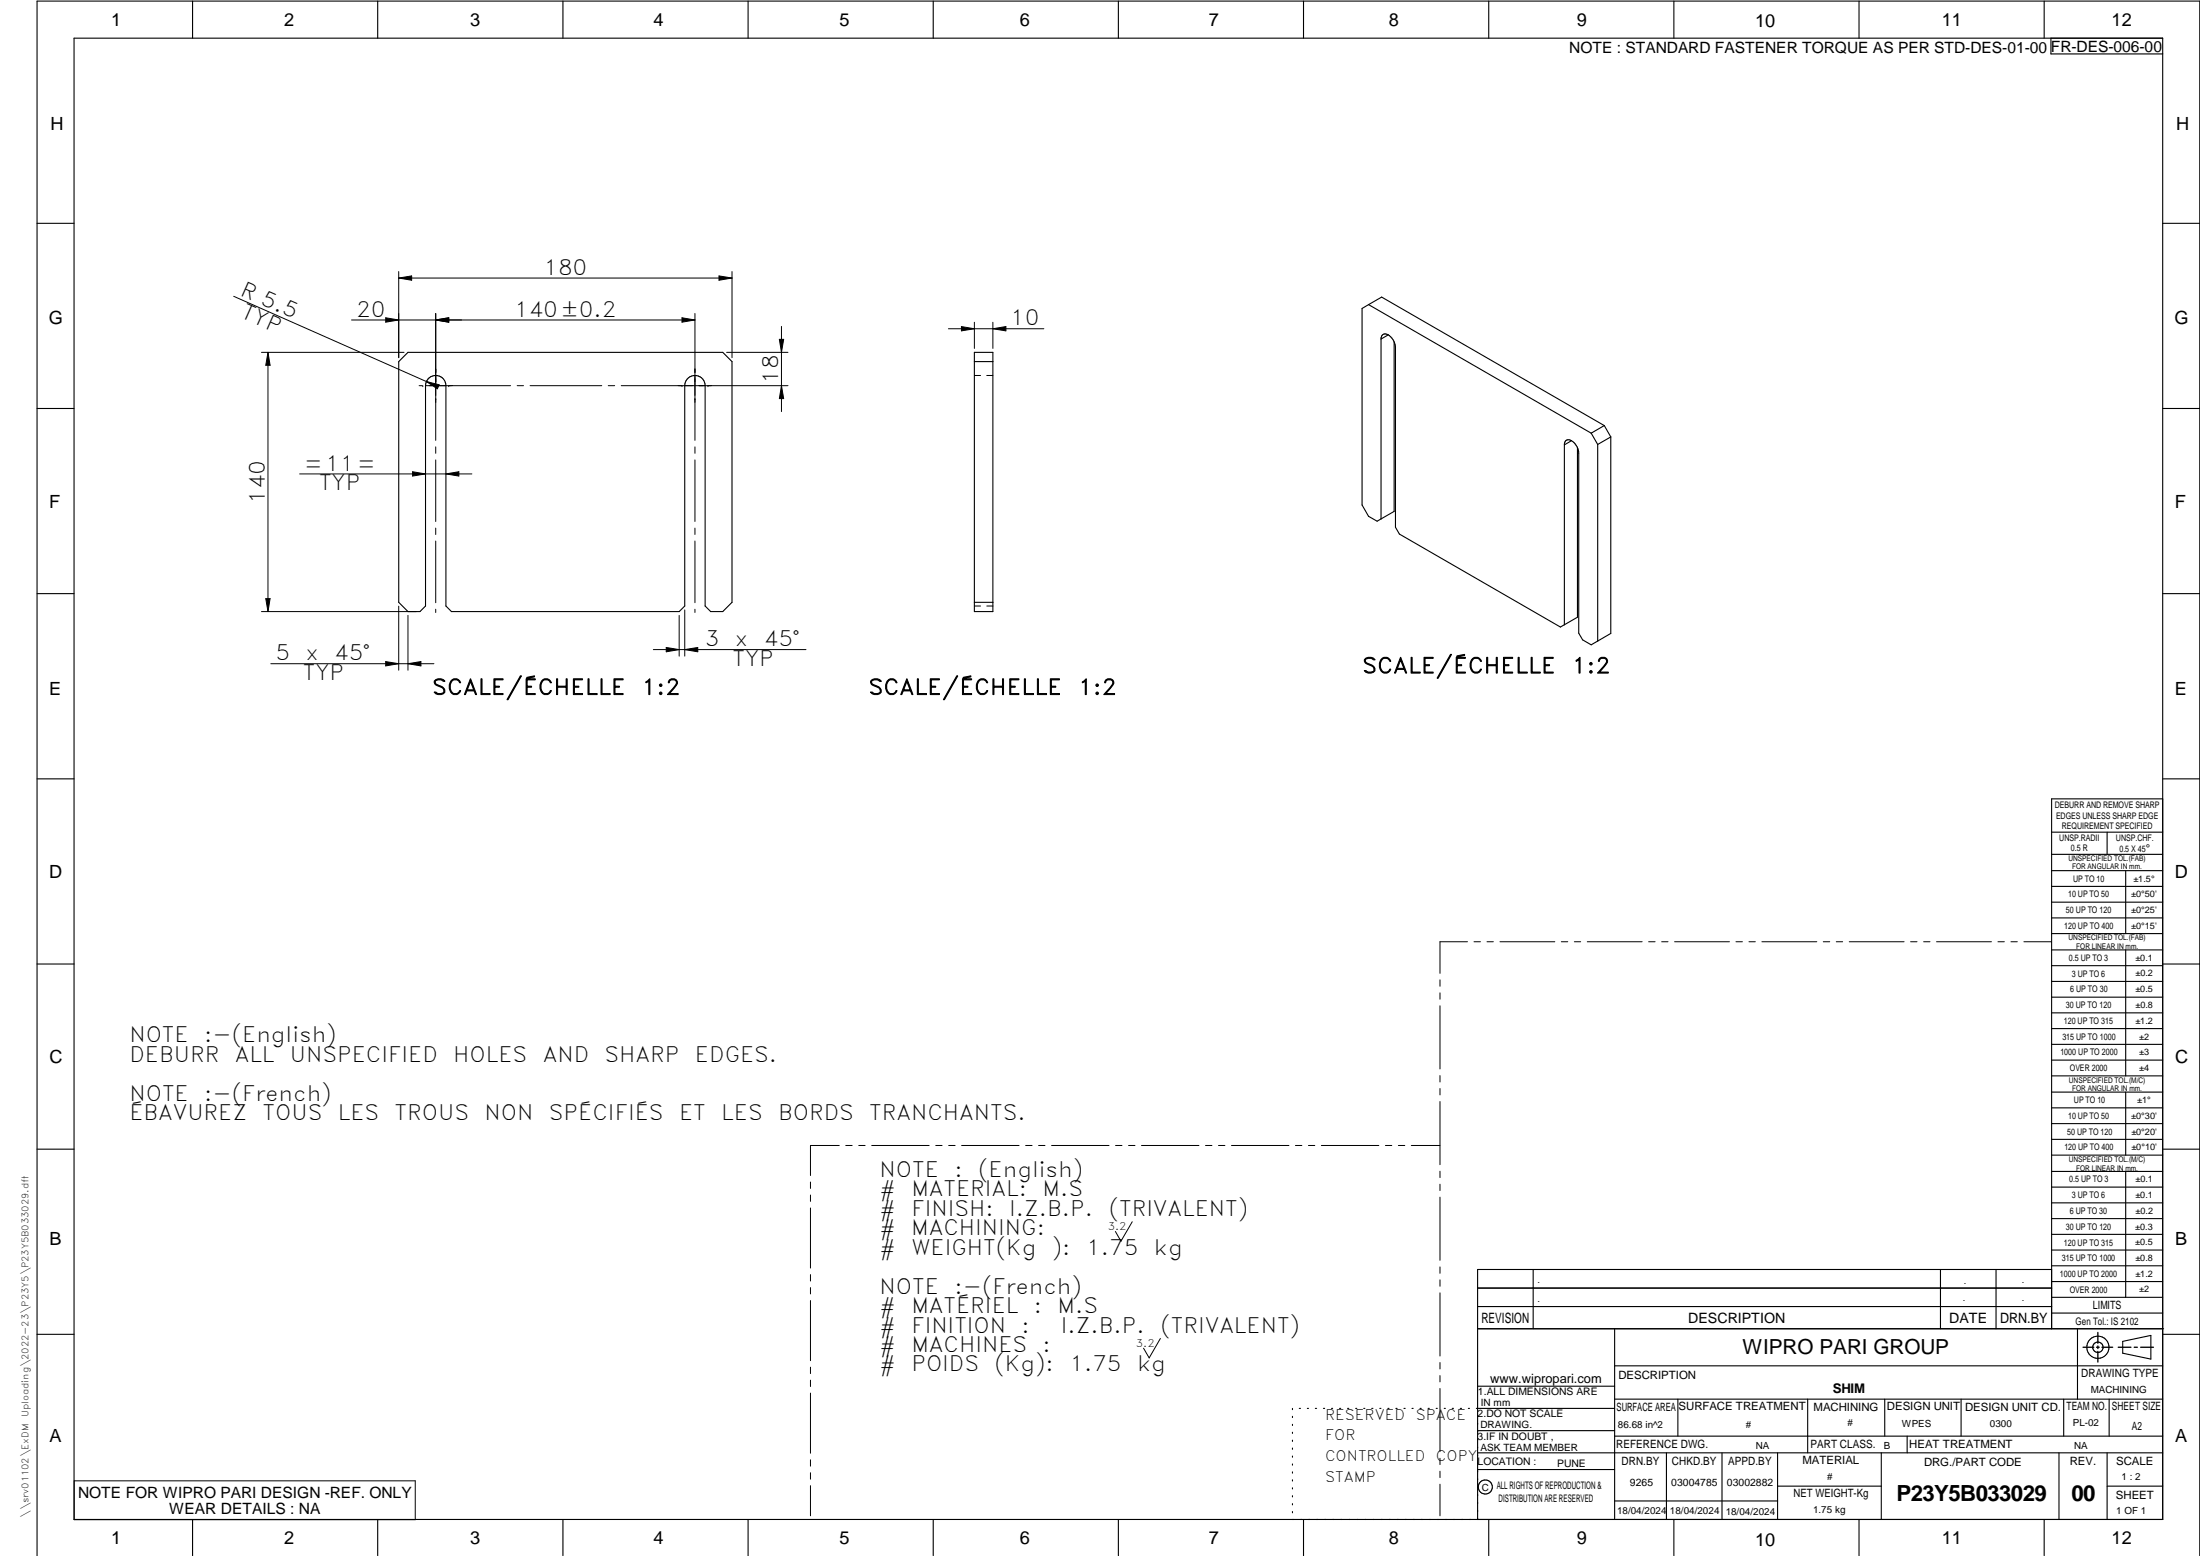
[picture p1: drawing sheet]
<svg xmlns="http://www.w3.org/2000/svg" width="594mm" height="420mm" viewBox="0 0 594 420" stroke-linecap="round" stroke-linejoin="round" font-family="sans-serif">
<g fill="none" stroke="#000" stroke-width=".3">
<path d="M20 10.3h564v400h-564zM52 .3v10M102 .3v10M152 .3v10M202 .3v10M252 .3v10M302 .3v10M352 .3v10M402 .3v10M452 .3v10M502 .3v10M552 .3v10"/>
<path d="M553.8 10.3v4.3h30.2M10 60.3h10M584 60.3h10M263.1 97.6h5M263.1 95.1h5v70h-5zM369.6 82.3l-1.8 1v53.1l1.8 3 2.3 1.3 1-.6M369.6 82.3l3.5-2.1 60.1 34.7M369.6 82.3l60.1 34.7M372.9 91.5v48.6M374.9 90.4a4.3 4.3 0 0 1 1.9 3.4v48.6l1.1 1.8 43.5 25.1 1-.6M374.9 90.4l-2 1.1M374.9 90.4a1.19 1.19 0 0 0-1.4-.1 1.19 1.19 0 0 0-.6 1.2"/>
<path d="M376.5 92.3v45.8l-3.6 2M10 110.3h10M424.4 119l-2 1.1M424.4 119a1.18 1.18 0 0 0-1.4-.1 1.18 1.18 0 0 0-.6 1.2M429.7 117l1.7 3M433.2 114.9l-3.5 2.1M433.2 114.9l1.8 3.1M435 118v53l-5.3 3.1-2.3-1.3-1.1-1.8v-48.6a4.2 4.2 0 0 0-1.9-3.4M435 118l-3.6 2M584 110.3h10M422.4 120.1v48.6M426 120.9v45.8l-3.6 2"/>
<path d="M431.4 120v53.1M10 160.3h10M190.4 163.6l1.5 1.5h3.3l2.5-2.5v-65l-2.5-2.5h-85l-2.5 2.5v65l2.5 2.5h3.2l1.5-1.5v-59.5a2.75 2.75 0 0 1 2.8-2.7 2.75 2.75 0 0 1 2.7 2.7v59.5l1.5 1.5h61.5l1.5-1.5v-59.5a2.75 2.75 0 0 1 2.8-2.7 2.75 2.75 0 0 1 2.7 2.7v59.5M263.1 162.6h5M584 160.3h10M10 210.3h10M584 215.7h-30v143.1M584 210.3h10M554 230.7h30M554 224.7h30M554 235.1h30M554 239.4h30"/>
<path d="M569 224.7v6M574 235.1v17M554 243.6h30M554 247.9h30M554 252.1h30M554 256.5h30M574 256.5v34M10 260.3h10M554 260.8h30M554 265h30M554 269.3h30M554 273.5h30"/>
<path d="M554 277.7h30M584 260.3h10M554 282h30M554 286.3h30M554 290.5h30M554 294.9h30M554 299.1h30M574 294.9v17M10 310.3h10M554 303.4h30M554 307.7h30M554 311.9h30"/>
<path d="M554 316.3h30M574 316.3v34M584 310.3h10M554 320.5h30M554 324.8h30M554 329.1h30M554 333.3h30M554 337.5h30M399 358.8h185.3M399 352.8h155M399 347.8h155M414 342.8v16"/>
<path d="M436 358.8v51.5M524 342.8v16M539 342.8v16M554 342.8h-155v67.5M554 341.8h30M554 346.1h30M554 350.3h30M554 354.6h30M561 358.8v19M10 360.3h10M399 374.3h37M436 368.8h148"/>
<path d="M436 377.8h148M453.1 377.8v10M488.1 377.8v14.5M508.9 377.8v10M529.6 377.8v10M557.3 377.8v10M569.5 377.8v10M573.2 362.2l7.6-1.6v6.4l-7.6-1.6zM584 360.3h10M349 380.3v.3M349 382.4v.4M349 384.6v.3"/>
<path d="M349 386.7v.4M349 388.9v.3M349 391v.4M349 393.2v.3M349 395.3v.3M349 397.4v.4M349 399.6v.3M350.9 380.3h.3M353 380.3h.3M355.2 380.3h.3M357.4 380.3h.3M359.6 380.3h.3"/>
<path d="M361.7 380.3h.3M363.9 380.3h.3M366.1 380.3h.3M368.3 380.3h.3M370.4 380.3h.3M372.6 380.3h.3M374.8 380.3h.3M376.9 380.3h.4M379.1 380.3h.3M381.3 380.3h.3M383.4 380.3h.4M385.6 380.3h.4"/>
<path d="M387.8 380.3h.3M390 380.3h.3M392.1 380.3h.4M394.3 380.3h.4M396.5 380.3h.3M399 396.8h37M399 392.3h185M399 386.3h37M436 387.8h148M436 380.3h-37.3M450 392.3v18M465 392.3v18"/>
<path d="M480 392.3v18M508 392.3v18M515 387.8v4.5M556 392.3v18M569 392.3v18M52 410.3v9.8M102 410.3v9.8M152 410.3v9.8M202 410.3v9.8M252 410.3v9.8M302 410.3v9.8M349 401.7v.4"/>
<path d="M349 403.9v.3M349 406v.4M349 408.2v.3M352 410.3v9.8M402 410.3v9.8M436 405.3h44M452 410.3v9.8M480 401.3h28M502 410.3v9.8M552 410.3v9.8M569 401.3h15M10 420.1v-419.8h584v419.8"/>
<circle cx="566.5" cy="363.8" r="1.4"/>
<circle cx="566.5" cy="363.8" r="3"/>
<circle cx="401.1" cy="401.5" r="1.91"/>
</g>
<g fill="none" stroke="#000" stroke-width=".27">
<path d="M107.7 73.3v23.3M107.7 75.1h90M107.7 75.1l3.5-.6v1.2zM194.2 74.5l3.5 .6-3.5 .6zM197.7 73.3v23.3M63.1 80l54.6 24.1M70.6 95.1h38.5M72.4 95.1l.5 3.5h-1.1zM72.4 95.1v70M94.9 86.4h92.8M104.2 85.8l3.5 .6-3.5 .6zM117.7 86.4l3.5-.6v1.2z"/>
<path d="M117.7 84.6v34.3M184.2 85.8l3.5 .6-3.5 .6zM187.7 84.6v34.3M196.2 95.1h16.6M210.5 91.6h1.1l-.6 3.5zM211 88.1v23M256.1 88.8h25.8M259.6 88.2l3.5 .6-3.5 .5zM263.1 87v7.1M268.1 87v7.1M268.1 88.8l3.5-.6v1.1zM113.2 104.1h.1"/>
<path d="M113.3 104.1h.7M114.2 104.1h.1M115 104.1h22.9M115.1 103l3.5 .9-.5 1.1zM117.7 107.6h.1M121.2 104.1h.1M139.7 104.1h1.7M143.1 104.1h19.4M164.2 104.1h1.8M167.8 104.1h45M184.2 104.1h.1M187.7 107.6h.1"/>
<path d="M191.2 104.1h.1M211 104.1l.6 3.5h-1.1zM263.1 101.4h1.7M266.5 101.4h1.6M80.9 128h46.5M111.4 127.4l3.5 .6-3.5 .5zM117.7 120.7v1.7M117.7 124.2v16.6M120.4 128l3.5-.6v1.1zM187.7 120.7v1.7M187.7 124.2v16.6M117.7 142.6v1.7"/>
<path d="M117.7 146.1v16.7M187.7 142.6v1.7M187.7 146.1v16.7M70.6 165.1h41.8M71.8 161.6h1.1l-.5 3.5zM73.1 179.2h44.1M104.2 178.6l3.5 .6-3.5 .6zM107.7 163.7v17.3M110.2 166.2v14.8M110.2 179.2l3.5-.6v1.2zM117.7 164.5v.9M176.4 175.4h41.3"/>
<path d="M179.9 174.8l3.5 .6-3.5 .6zM183.4 166.2v11M184.9 164.7v12.5M184.9 175.4l3.5-.6v1.2zM187.7 164.5v.9M263.1 163.6h1.7M266.5 163.6h1.6M396.3 254.3h-7.5v8.5M398 254.3h1.8M401.5 254.3h1.8M405 254.3h14.9M421.6 254.3h1.7"/>
<path d="M425.1 254.3h1.7M428.6 254.3h14.8M445.2 254.3h1.7M448.7 254.3h1.7M452.2 254.3h14.8M468.8 254.3h1.7M472.3 254.3h1.7M475.8 254.3h14.8M492.4 254.3h1.7M495.9 254.3h1.7M499.4 254.3h14.8M515.9 254.3h1.8"/>
<path d="M519.4 254.3h1.8M522.9 254.3h14.9M539.5 254.3h1.7M543 254.3h1.7M546.5 254.3h7.4M388.8 264.6v1.7M388.8 268.1v1.7M388.8 271.6v17M388.8 290.4v1.8M388.8 293.9v1.8M388.8 297.4v17.1M218.9 319.2v1.7"/>
<path d="M226.6 309.3h-7.7v8.1M228.4 309.3h1.7M231.9 309.3h1.7M235.4 309.3h15.5M252.7 309.3h1.7M256.2 309.3h1.7M259.7 309.3h15.5M277 309.3h1.7M280.5 309.3h1.7M284 309.3h15.5M301.2 309.3h1.8M304.8 309.3h1.7"/>
<path d="M308.2 309.3h15.6M325.5 309.3h1.8M329 309.3h1.8M332.5 309.3h15.6M349.8 309.3h1.8M353.3 309.3h1.7M356.8 309.3h15.5M374.1 309.3h1.7M377.6 309.3h1.7M381.1 309.3h7.7M388.8 316.3v1.7M388.8 319.8v1.7"/>
<path d="M218.9 322.7v1.7M218.9 326.2v16.2M305.7 329.9l-3 5.3-1.5-2.7M388.8 323.3v17M218.9 344.2v1.7M218.9 347.7v1.7M218.9 351.2v16.2M388.8 342.1v1.7M388.8 345.6v1.7M388.8 349.1v17.1M218.9 369.2v1.7M218.9 372.7v1.7"/>
<path d="M218.9 376.2v16.2M313.3 361.4l-3 5.3-1.5-2.7M388.8 367.9v1.8M388.8 371.4v1.7M388.8 374.9v17.1M20 399.9h92.1v10.5h-92.1zM218.9 394.2v1.7M218.9 397.7v1.7M388.8 393.8v1.7M388.8 397.3v1.7M218.9 401.2v8.1M388.8 400.8v8.5"/>
</g>
<path d="M566.5 359.8v2.9M562.5 363.8h2.9M566.1 363.8h.8M566.5 363.5v.7M566.5 364.9v2.9M567.6 363.8h2.9M572 363.8h3.4M576.3 363.8h.9M578.1 363.8h3.4" fill="none" stroke="#000" stroke-width=".36"/>
<g fill="#000">
<path d="M107.7 75.1l3.5-.6v1.2zM194.2 74.5l3.5 .6-3.5 .6zM72.4 95.1l.5 3.5h-1.1zM104.2 85.8l3.5 .6-3.5 .6zM117.7 86.4l3.5-.6v1.2zM184.2 85.8l3.5 .6-3.5 .6zM210.5 91.6h1.1l-.6 3.5zM259.6 88.2l3.5 .6-3.5 .5zM268.1 88.8l3.5-.6v1.1zM115.1 103l3.5 .9-.5 1.1zM211 104.1l.6 3.5h-1.1zM111.4 127.4l3.5 .6-3.5 .5z"/>
<path d="M120.4 128l3.5-.6v1.1zM71.8 161.6h1.1l-.5 3.5zM104.2 178.6l3.5 .6-3.5 .6zM110.2 179.2l3.5-.6v1.2zM179.9 174.8l3.5 .6-3.5 .6zM184.9 175.4l3.5-.6v1.2z"/>
</g>
<g font-size="6">
<text x="512.1" y="405.2">P23Y5B033029</text>
<text x="559.4" y="405.2">00</text>
</g>
<g font-size="5.7">
<text x="146.7" y="74.2">180</text>
<text x="64.6" y="79.7" transform="rotate(24 64.6 79.7)">R 5.5</text>
<text x="64.8" y="85.5" transform="rotate(24 64.8 85.5)">TYP</text>
<text x="96.2" y="85.5">20</text>
<text x="138.8" y="85.5">140±0.2</text>
<text x="272.7" y="87.9">10</text>
<text x="210.2" y="103.6" transform="rotate(-90 210.2 103.6)">18</text>
<text x="82.1" y="127.1">=11=</text>
<text x="71.5" y="136.1" transform="rotate(-90 71.5 136.1)">140</text>
<text x="86.2" y="132.3">TYP</text>
<text x="74.4" y="178.4">5</text>
<text x="82.5" y="178.4">x</text>
<text x="90.3" y="178.4">45°</text>
<text x="190.3" y="174.5">3</text>
<text x="197.8" y="179.8">TYP</text>
<text x="198.5" y="174.5">x</text>
<text x="206.3" y="174.5">45°</text>
<text x="81.8" y="183.6">TYP</text>
<text x="367.8" y="181.8">SCALE/ÉCHELLE</text>
<text x="424.4" y="181.8">1:2</text>
<text x="116.7" y="187.6">SCALE/ÉCHELLE</text>
<text x="173.2" y="187.6">1:2</text>
<text x="234.5" y="187.6">SCALE/ÉCHELLE</text>
<text x="291.1" y="187.6">1:2</text>
<text x="34.9" y="281.5">NOTE</text>
<text x="55.1" y="281.5">:-(English)</text>
<text x="34.9" y="286.7">DEBURR</text>
<text x="63.4" y="286.7">ALL</text>
<text x="78.3" y="286.7">UNSPECIFIED</text>
<text x="122.4" y="286.7">HOLES</text>
<text x="146.6" y="286.7">AND</text>
<text x="163.3" y="286.7">SHARP</text>
<text x="187.7" y="286.7">EDGES.</text>
<text x="34.9" y="297.2">NOTE</text>
<text x="55.2" y="297.2">:-(French)</text>
<text x="34.9" y="302.5">ÉBAVUREZ</text>
<text x="70.9" y="302.5">TOUS</text>
<text x="91.2" y="302.5">LES</text>
<text x="106.6" y="302.5">TROUS</text>
<text x="130.9" y="302.5">NON</text>
<text x="148.2" y="302.5">SPÉCIFIÉS</text>
<text x="183.4" y="302.5">ET</text>
<text x="194.8" y="302.5">LES</text>
<text x="210.1" y="302.5">BORDS</text>
<text x="234.7" y="302.5">TRANCHANTS.</text>
<text x="237.5" y="317.8">NOTE</text>
<text x="257.7" y="317.8">:</text>
<text x="264.2" y="317.8">(English)</text>
<text x="237.5" y="323.1">#</text>
<text x="246.1" y="323.1">MATERIAL:</text>
<text x="281.5" y="323.1">M.S</text>
<text x="237.5" y="328.3">#</text>
<text x="246.1" y="328.3">FINISH:</text>
<text x="272.5" y="328.3">I.Z.B.P.</text>
<text x="299.4" y="328.3">(TRIVALENT)</text>
<text x="237.5" y="333.6">#</text>
<text x="246.1" y="333.6">MACHINING:</text>
<text x="237.5" y="338.8">#</text>
<text x="246.1" y="338.8">WEIGHT(Kg</text>
<text x="284" y="338.8">):</text>
<text x="293.3" y="338.8">1.75</text>
<text x="311.6" y="338.8">kg</text>
<text x="237.5" y="349.3">NOTE</text>
<text x="257.7" y="349.3">:-(French)</text>
<text x="237.5" y="354.6">#</text>
<text x="237.5" y="359.8">#</text>
<text x="246.1" y="354.6">MATÉRIEL</text>
<text x="246.1" y="359.8">FINITION</text>
<text x="275.9" y="359.8">:</text>
<text x="279.2" y="354.6">:</text>
<text x="285.6" y="354.6">M.S</text>
<text x="286.5" y="359.8">I.Z.B.P.</text>
<text x="313.4" y="359.8">(TRIVALENT)</text>
<text x="237.5" y="365.1">#</text>
<text x="246.1" y="365.1">MACHINES</text>
<text x="281.6" y="365.1">:</text>
<text x="237.5" y="370.3">#</text>
<text x="246.1" y="370.3">POIDS</text>
<text x="268.6" y="370.3">(Kg):</text>
<text x="288.8" y="370.3">1.75</text>
<text x="307.1" y="370.3">kg</text>
</g>
<text font-size="5.6" x="470.5" y="365.5">WIPRO PARI GROUP</text>
<g font-size="4.9">
<text x="30" y="7">1</text>
<text x="76.7" y="7">2</text>
<text x="127" y="7">3</text>
<text x="176.5" y="7">4</text>
<text x="226.7" y="7">5</text>
<text x="275.4" y="7">6</text>
<text x="326.4" y="7">7</text>
<text x="375" y="7">8</text>
<text x="425.8" y="7">9</text>
<text x="473.9" y="7.4">10</text>
<text x="524.3" y="7">11</text>
<text x="570.2" y="7">12</text>
<text x="13.6" y="35.2">H</text>
<text x="587.6" y="35.2">H</text>
<text x="13.2" y="87.5">G</text>
<text x="587.2" y="87.5">G</text>
<text x="13.3" y="137.1">F</text>
<text x="587.3" y="137.1">F</text>
<text x="13.3" y="187.6">E</text>
<text x="587.3" y="187.6">E</text>
<text x="13.3" y="237">D</text>
<text x="587.3" y="237">D</text>
<text x="13.4" y="287.1">C</text>
<text x="587.4" y="287.1">C</text>
<text x="13.4" y="336.3">B</text>
<text x="587.4" y="336.3">B</text>
<text x="13.4" y="389.3">A</text>
<text x="587.4" y="389.3">A</text>
<text x="30" y="417">1</text>
<text x="76.7" y="417">2</text>
<text x="127" y="417">3</text>
<text x="176.5" y="417">4</text>
<text x="226.7" y="417">5</text>
<text x="275.4" y="417">6</text>
<text x="326.4" y="417">7</text>
<text x="375" y="417">8</text>
<text x="425.8" y="417">9</text>
<text x="473.9" y="417.4">10</text>
<text x="524.3" y="417">11</text>
<text x="570.2" y="417">12</text>
</g>
<g font-size="4.2">
<text x="423.7" y="14.3">NOTE : STANDARD FASTENER TORQUE AS PER STD-DES-01-00</text>
<text x="553.8" y="14">FR-DES-006-00</text>
<text x="21.1" y="404.4">NOTE FOR WIPRO PARI DESIGN -REF. ONLY</text>
<text x="45.7" y="408.9">WEAR DETAILS : NA</text>
</g>
<g font-size="3.9">
<text x="357.8" y="383.4">RESERVED</text>
<text x="382.3" y="383.4">SPACE</text>
<text x="357.8" y="388.9">FOR</text>
<text x="357.8" y="394.5">CONTROLLED</text>
<text x="387.8" y="394.5">COPY</text>
<text x="357.8" y="400.1">STAMP</text>
</g>
<g font-size="3.8">
<text x="400.1" y="357.1">REVISION</text>
<text x="455.9" y="357.1">DESCRIPTION</text>
<text x="526.4" y="357.1">DATE</text>
<text x="540.1" y="357.1">DRN.BY</text>
</g>
<text font-size="3.6" x="494.9" y="376.2">SHIM</text>
<text font-size="3.5" x="402.4" y="373.3">www.wipropari.com</text>
<g font-size="3.1">
<text x="565.2" y="353.5">LIMITS</text>
<text x="562" y="371.7">DRAWING TYPE</text>
<text x="437" y="372.3">DESCRIPTION</text>
<text x="436.5" y="380.9">SURFACE AREA</text>
<text x="453.3" y="380.9">SURFACE TREATMENT</text>
<text x="489.7" y="380.9">MACHINING</text>
<text x="509.5" y="380.9">DESIGN UNIT</text>
<text x="530.6" y="380.9">DESIGN UNIT CD.</text>
<text x="558" y="380.7">TEAM NO.</text>
<text x="570.3" y="380.7">SHEET SIZE</text>
<text x="575.6" y="386.1">A2</text>
<text x="436.4" y="391.1">REFERENCE DWG.</text>
<text x="437.9" y="395.5">DRN.BY</text>
<text x="451.5" y="395.5">CHKD.BY</text>
<text x="466.6" y="395.5">APPD.BY</text>
<text x="486.7" y="395.4">MATERIAL</text>
<text x="488.9" y="391">PART CLASS.</text>
<text x="515.6" y="391">HEAT TREATMENT</text>
<text x="519.6" y="395.9">DRG./PART CODE</text>
<text x="558.9" y="395.6">REV.</text>
<text x="571.4" y="395.6">SCALE</text>
<text x="484.3" y="404.3">NET WEIGHT-Kg</text>
<text x="571.4" y="404.7">SHEET</text>
</g>
<text font-size="3" x="579.5" y="230.1">°</text>
<g font-size="2.8">
<text x="299.1" y="332.1">3.2</text>
<text x="560.5" y="357.7">Gen Tol.: IS 2102</text>
<text x="306.7" y="363.6">3.2</text>
<text x="399.1" y="376.7">1.ALL DIMENSIONS ARE</text>
<text x="399" y="382.7">2.DO NOT SCALE</text>
<text x="399" y="388.7">3.IF IN DOUBT ,</text>
<text x="399" y="395.5">LOCATION :</text>
<text x="420.5" y="396">PUNE</text>
<text x="440.2" y="401.3">9265</text>
<text x="451.3" y="401.2">03004785</text>
<text x="466.3" y="401.3">03002882</text>
<text x="404.2" y="402">ALL RIGHTS OF REPRODUCTION &amp;</text>
<text x="404.7" y="405.4">DISTRIBUTION ARE RESERVED</text>
</g>
<g font-size="2.7">
<text x="564.6" y="376.2">MACHINING</text>
<text x="399.9" y="379.7">IN mm</text>
<text x="399.8" y="385.7">DRAWING.</text>
<text x="436.9" y="385.5">86.68 in^2</text>
<text x="471.4" y="385.6">#</text>
<text x="498.9" y="385.1">#</text>
<text x="513.6" y="385.3">WPES</text>
<text x="537.3" y="385.2">0300</text>
<text x="559.7" y="385.2">PL-02</text>
<text x="399.8" y="391.8">ASK TEAM MEMBER</text>
<text x="474.1" y="391.2">NA</text>
<text x="508.7" y="391.2">B</text>
<text x="560.1" y="391.2">NA</text>
<text x="493.4" y="399.6">#</text>
<text x="572.9" y="399.8">1 : 2</text>
<text x="400.1" y="402.5">C</text>
<text x="436.7" y="408.7">18/04/2024</text>
<text x="450.9" y="408.8">18/04/2024</text>
<text x="466" y="409">18/04/2024</text>
<text x="489.6" y="408.5">1.75 kg</text>
<text x="571.5" y="408.7">1 OF 1</text>
</g>
<g font-size="2.5">
<text x="559.2" y="229.9">0.5 R</text>
<text x="572.3" y="230.1">0.5 X 45</text>
<text x="559.4" y="323.5">3 UP TO 6</text>
<text x="558.9" y="327.8">6 UP TO 30</text>
<text x="557.8" y="332">30 UP TO 120</text>
<text x="415.2" y="346.4">.</text>
<text x="530.3" y="346.6">.</text>
<text x="545.9" y="346.4">.</text>
<text x="415.2" y="351.5">.</text>
<text x="530.1" y="351.3">.</text>
<text x="545.9" y="351.4">.</text>
</g>
<g font-size="2.4">
<text x="554.9" y="218.3">DEBURR AND REMOVE SHARP</text>
<text x="555.2" y="221.1">EDGES UNLESS SHARP EDGE</text>
<text x="556.1" y="227.2">UNSP.RADII</text>
<text x="556.8" y="223.8">REQUIREMENT SPECIFIED</text>
<text x="571.4" y="227">UNSP.CHF.</text>
<text x="559.8" y="238">UP TO 10</text>
<text x="576.1" y="238.1">±1.5°</text>
<text x="558.5" y="242.3">10 UP TO 50</text>
<text x="575.5" y="242.3">±0°50'</text>
<text x="557.4" y="250.8">120 UP TO 400</text>
<text x="557.9" y="246.5">50 UP TO 120</text>
<text x="575.5" y="250.8">±0°15'</text>
<text x="575.5" y="246.6">±0°25'</text>
<text x="558.7" y="259.4">0.5 UP TO 3</text>
<text x="559.5" y="263.7">3 UP TO 6</text>
<text x="576.6" y="259.4">±0.1</text>
<text x="576.6" y="263.7">±0.2</text>
<text x="559" y="268">6 UP TO 30</text>
<text x="576.6" y="268">±0.5</text>
<text x="557.9" y="272.2">30 UP TO 120</text>
<text x="576.6" y="272.2">±0.8</text>
<text x="556.9" y="280.7">315 UP TO 1000</text>
<text x="557.3" y="276.5">120 UP TO 315</text>
<text x="576.6" y="276.5">±1.2</text>
<text x="577.7" y="280.7">±2</text>
<text x="556.4" y="284.9">1000 UP TO 2000</text>
<text x="577.6" y="285">±3</text>
<text x="558.9" y="289.2">OVER 2000</text>
<text x="577.7" y="289.3">±4</text>
<text x="560" y="297.9">UP TO 10</text>
<text x="577.1" y="297.9">±1°</text>
<text x="558.5" y="302.1">10 UP TO 50</text>
<text x="575.5" y="302.2">±0°30'</text>
<text x="557.5" y="310.6">120 UP TO 400</text>
<text x="558.2" y="306.4">50 UP TO 120</text>
<text x="575.5" y="310.6">±0°10'</text>
<text x="575.5" y="306.4">±0°20'</text>
<text x="558.8" y="319.2">0.5 UP TO 3</text>
<text x="576.6" y="323.5">±0.1</text>
<text x="576.6" y="319.3">±0.1</text>
<text x="576.7" y="327.8">±0.2</text>
<text x="576.6" y="332">±0.3</text>
<text x="556.8" y="340.6">315 UP TO 1000</text>
<text x="557.3" y="336.3">120 UP TO 315</text>
<text x="576.6" y="336.3">±0.5</text>
<text x="576.6" y="340.6">±0.8</text>
<text x="556.2" y="344.8">1000 UP TO 2000</text>
<text x="576.6" y="344.8">±1.2</text>
<text x="558.9" y="349">OVER 2000</text>
<text x="577.7" y="349">±2</text>
<text x="7.7" y="382.7" transform="rotate(-90 7.7 382.7)">Uploading\2022-23\P23Y5\P23Y5B033029.dft</text>
<text x="7.7" y="409.9" transform="rotate(-90 7.7 409.9)">\\srv01102\ExDM</text>
</g>
<g font-size="2.1">
<text x="558.6" y="232.4">UNSPECIFIED TOL.(FAB)</text>
<text x="559.5" y="234.8">FOR ANGULAR IN mm.</text>
<text x="558.6" y="254">UNSPECIFIED TOL.(FAB)</text>
<text x="560.7" y="256.3">FOR LINEAR IN mm.</text>
<text x="558.7" y="292.4">UNSPECIFIED TOL.(M/C)</text>
<text x="559.6" y="294.7">FOR ANGULAR IN mm.</text>
<text x="558.7" y="313.8">UNSPECIFIED TOL.(M/C)</text>
<text x="560.6" y="316.2">FOR LINEAR IN mm.</text>
</g>
</svg>
